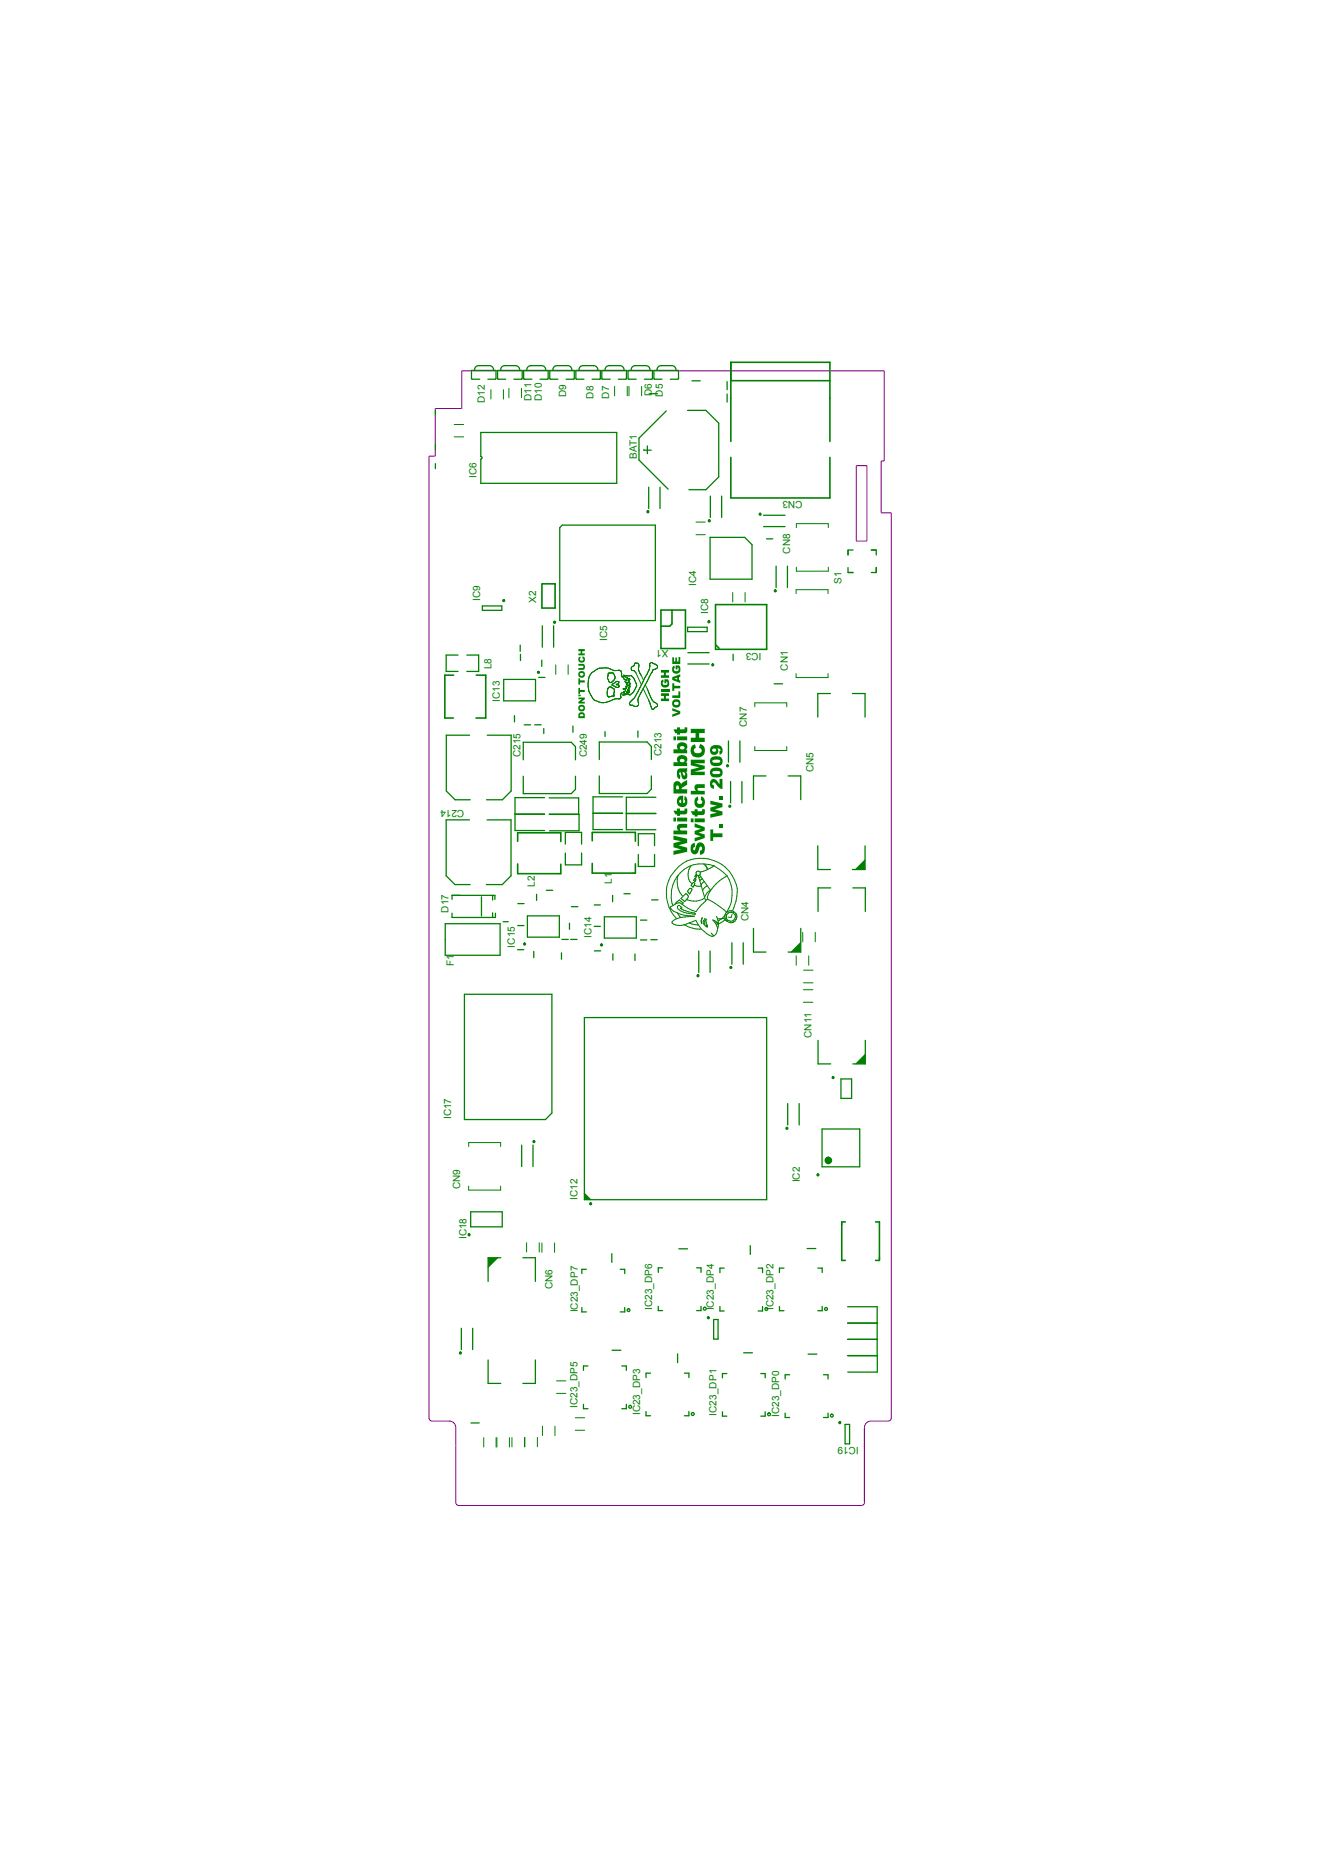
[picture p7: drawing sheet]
<svg xmlns="http://www.w3.org/2000/svg" width="210mm" height="297mm" viewBox="0 0 210 297" stroke-linecap="round" stroke-linejoin="round" font-family="sans-serif">
<path d="M136.1 74h1.7v12h-1.7zM141.7 225.4l-.1 .3-.4 .2M141.7 225.5v-144h-1.6v-8.2h.5v-14.3h-67.2v5.9h-4.2v7.6h-1v152.9l.3 .5h.2h2.7a1.02 1.02 0 0 1 1.1 1.1v11.9l.2 .4 .3 .1h63.9l.3-.1 .2-.4v-12a1.06 1.06 0 0 1 1-1h2.8" fill="none" stroke="#800080" stroke-width=".16"/>
<g fill="#008000">
<path d="M127.3 149.9v1.5h-1.5z"/>
<path d="M92.9 189.7l1 1h-1z"/>
<path d="M77.6 200h1.5l-1.5 1.5z"/>
<path d="M137.6 167.7v1.5h-1.5z"/>
<path d="M137.5 136.7v1.6h-1.5z"/>
</g>
<g fill="none" stroke="#008000" stroke-width=".2">
<path d="M76.1 58.1h1.6M80.2 58.1h1.7M84.4 58.1h1.7M88.5 58.1h1.7M92.7 58.1h1.7M96.8 58.1h1.7M101 58.1h1.6M105.1 58.1h1.7M69.2 65.2v.8M69.2 70.7v.8M69.2 73.7v.8M76.3 60.3l-1.3-.1v-1.3h3.8v1.3l-1.2 .1"/>
<path d="M76.4 72.6v-3.8h21.6v8h-21.6v-3.8M80.4 60.3l-1.3-.1v-1.3h3.9v1.3l-1.3 .1M84.6 60.3l-1.4-.1v-1.3h3.9v1.3l-1.2 .1M88.7 60.3l-1.3-.1v-1.3h3.9v1.3l-1.3 .1M92.8 60.3l-1.3-.1v-1.3h3.9v1.3l-1.3 .1M97 60.3l-1.3-.1v-1.3h3.9v1.3l-1.3 .1M101.1 60.3l-1.3-.1v-1.3h3.9v1.3l-1.3 .1M102.3 71.5l1.2 .1M102.9 70.9v1.2M103.1 77.5v3.3M103.2 62.6h1.3M104.9 77.5v3.3"/>
<path d="M105.2 60.3l-1.3-.1v-1.3h4v1.3l-1.3 .1M105.9 65.3l-4.3 4.4v3.4l4.6 4.7M109.3 65.2h2.9l2.1 2.1v8.5l-2.1 2.1h-2.7M110 60.5h1.3M112.9 78.9v3.4M114.7 78.9v3.4M115.6 60.7v1.3M115.6 62.6v1.3M76.7 96.3h3.1v.7h-3.1zM86.2 99.5v3.4M88 99.5v3.4M89 83.9l.4-.4h14.8v15.2h-15.2z"/>
<path d="M109.3 99.7h3.1v.7h-3.1zM112.9 85.4h5.5l1.1 1.2v5.5h-6.6zM121.4 83.7h3.4M121.4 81.9h3.4M121.9 85.7h1M123.4 90v3.4M125.2 90v3.4M134.8 90.2v.8h.8M135.6 87.5h-.8v.7M138.5 87.5h.8v.7M139.3 90.2v.8h-.8M72.8 104.2h-1.9v2.6h1.9"/>
<path d="M74.2 104.2h1.9v2.6h-1.9M74.7 116.9h-3.7v8.9l1.3 1.4h2.5M77.4 116.9h3.9v8.9l-1.4 1.4h-2.6M80.1 108h5v3.4h-5zM81.8 113.8v1M82.7 102.6v1M82.7 104v1M83.3 115.2h1M85 115.2h1M85.6 107.7h1M86.1 105v.9M86.4 115.8v.8"/>
<path d="M91.1 115.4v1M96.2 116.3v.8M101.4 116.2v1M109.3 105.6h3.4M109.3 103.8h3.4M115.8 117.8v3.4M116.5 104v1M117.6 117.8v3.4M123.1 108.7h1.3M132 110.3h-2v3.7M135.5 110.3h2v3.7M74.6 130.4h-3.7v8.8l1.4 1.4h2.4"/>
<path d="M77.4 130.4h3.8v8.8l-1.4 1.4h-2.5M83.2 120.8v-2.8h7.6l.7 .7v2.1M83.2 123.4v2.8h7.6l.7-.7v-2.1M86.6 129.5h-4.7v2.5h4.7M86.6 126.8h-4.7v2.6h4.7M87.3 126.9h4.7v2.5h-4.7M87.4 129.5h4.7v2.6h-4.7M89.9 134.2v-1.9h2.6v1.9M89.9 135.6v1.9h2.6v-1.9M94.3 129.3h4.7M95.3 120.8v-2.8h7.6l.6 .7v2.1M95.3 123.4v2.8h7.6l.6-.7v-2.1"/>
<path d="M99 126.7h-4.7v5.2h4.7M99.6 129.3h4.7M99.6 129.4h4.7M101.5 135.9v1.9h2.6v-1.9M101.5 134.5v-1.9h2.6v1.9M104.3 126.8h-4.7v5.1h4.7M116.1 124.3v3.4M117.9 124.3v3.4M121.8 123.4h-2v3.7M125.3 123.4h2v3.7M130 134.5v3.8h2M137.5 134.5v3.8h-2"/>
<path d="M137.5 136.7l-1.5 1.6M70.8 146.9h8.7v5h-8.7zM71.9 143v-.6h6.8v.6M71.9 145.2v.7h6.9v-.7M73.8 158.1h13.9v18.9l-1 1h-12.9zM76.5 142.6v3M78.3 142.4v.7M78.3 145.1v.8M80 146.5h.8M82.3 151h1M82.3 147.2h1M82.3 143.7h1"/>
<path d="M83.8 145.6h5.1v3.4h-5.1zM84.9 151.3v1M85.3 142.2v1M86.8 141.6h1.1M89.3 151.5v1M89.3 149.4h1M90.5 146.8v1M90.7 149.4h1M90.8 144.2h1.1M94.5 147.3h.9M94.5 143.9h.9M94.5 151.2h1"/>
<path d="M96.1 145.8h5.1v3.4h-5.1zM97.4 142.4v1M97.4 151.6v1.1M99.2 142.1h1M100.9 151.7v1M101.8 149.4h1M101.8 146.3h1M103.5 149.4h1M103.6 143.1h1M111.1 151.2v3.4M112.9 151.2v3.4M116.4 149.9v3.4"/>
<path d="M118.2 149.9v3.4M119.8 147.6v3.8h2M127.3 147.6v3.8h-2M127.3 149.9l-1.5 1.5M132.1 141.2h-2.1v3.7M135.6 141.2h2v3.7M92.9 161.8h29v28.9h-29zM125.2 175.5v3.4M127 175.5v3.4M130 165.4v3.8h2.1M130.7 179.5h6v6h-6zM133.7 171.5h1.7v3.1h-1.7z"/>
<path d="M137.6 165.4v3.8h-2M137.6 167.7l-1.5 1.5M74.8 192.7h5v2.4h-5zM79.1 200l-1.5 1.5M79.6 200h-2v3.7M82.9 182.1v3.4M83.1 200h2v3.7M84.7 182.1v3.4M92.9 189.7l1 1M97.3 199.3v1.4M107.9 198.6h1.4M119.3 198v1.4"/>
<path d="M128.3 198.5h1.4M73.3 211.2v3.4M75.1 211.2v3.4M77.6 216.2v3.8h2M85.1 216.2v3.8h-2M92.5 207.9v.7h.7M93.2 201.8h-.7v.7M93.5 217.2h-.7v.7M97.3 214.7h1.4M98.6 201.8h.7v.7M98.8 217.2h.8v.7M99.3 207.9v.7h-.7"/>
<path d="M103.4 218.3h-.7v.7M104.6 207.7v.7h.7M105.3 201.6h-.7v.7M107.7 215.3v1.4M108.8 218.3h.7v.7M110.7 201.6h.7v.7M111.4 207.7v.7h-.7M113.5 209.8h.7v3.1h-.7zM114.4 207.7v.7h.7M115.1 201.6h-.7v.7M115.5 218.4h-.6v.7M118.2 215.1h1.4"/>
<path d="M120.5 201.6h.7v.7M120.9 218.4h.7v.7M121.2 207.7v.7h-.7M123.9 207.7v.7h.7M124.6 201.6h-.7v.7M125.5 218.6h-.7v.7M128.5 215.3h1.4M130 201.6h.7v.7M130.7 207.7v.7h-.7M130.9 218.6h.7v.7M134.7 207.8h4.7l.1 10.4h-4.7M134.7 215.5h4.7"/>
<path d="M134.7 212.9h4.7M134.7 210.4h4.7M134.8 215.6h4.7M74.9 226.2h1.3M92.8 223.3v.7h.7M99.6 223.3v.7h-.8M102.7 224.4v.7h.7M109.5 224.4v.7h-.7M114.9 224.5v.7h.6M121.6 224.5v.7h-.7M124.8 224.7v.7h.7M131.6 224.7v.7h-.7"/>
<path d="M134.3 226.5h.8v3.1h-.8z"/>
</g>
<g fill="none" stroke="#008000" stroke-width=".16">
<path d="M72.2 69.5h1.5M72.2 67.5h1.5M78 61.9v1.5M80 61.9v1.5M80.9 61.8v1.4M82.9 61.8v1.4M97.7 61.4v1.5M99.7 61.4v1.5M100 61.4v1.5M102 61.4v1.5M110.6 85h1.5M110.6 83h1.5"/>
<path d="M116.5 94.2v1.5M118.4 94.2v1.5M126.6 94.4v-.6h5v.6M126.6 83.9v-.6h5.1v.6M126.6 90.2v.6h5.1v-.6M88.3 105.7v1.5M90.3 105.7v1.5M94.1 106.9a2.99 2.99 0 0 1 3.4-.3h1.2l.1 .9 .3 .2 .1 .3 .4 .1v.1l-.2 .1v.2h.4l-.1 .2h-.1l.1 .2v.2h-.2l.1 .4h-.5v.1l.4 .1-.1 .1-.2 .1 .1 .1a.57 .57 0 0 0-.6 .3 .57 .57 0 0 0 0 .6l-.1 .2a2.52 2.52 0 0 0-1.8 .4 2.37 2.37 0 0 1-3.2-1.6 3.3 3.3 0 0 1 .5-3zM96.7 107.1a.69 .69 0 0 1 .8 0 .69 .69 0 0 1 .3 .7l-.5 .6-.3 .1a1.02 1.02 0 0 1-.3-1.3zM96.8 109.3a.77 .77 0 0 1 .9 .3l-.1 1.1-.8 .1a1.3 1.3 0 0 1 0-1.5zM97.3 108.8a1.07 1.07 0 0 1 1.1-.4l-.1 .3-.3 .2a.27 .27 0 0 1 .4 0 .27 .27 0 0 1-.1 .4l-1-.4zM99.1 107.4h1.1a2.04 2.04 0 0 1 1 1.7 1.84 1.84 0 0 1-1.1 1.4l-.5-.1-.6 .1 .2-.1 .9-.3h-.5l.1-.1h.3v-.2h-.2v-.1l.2-.2-.1-.2 .2-.1v-.2h-.2l.3-.3a.31 .31 0 0 1-.2-.5h-.1l.2-.2-.1-.1h-.3l.1-.2z"/>
<path d="M100 109.5h.1M102.3 108.1l-.6-1.2a1.1 1.1 0 0 1-.1-1l-.2-.4h-.5a.41 .41 0 0 1-.4 .5l-.1 .1v.5h.4l.3 .4 .9 1.9M102.6 108.9l.6 1.4a2.16 2.16 0 0 0 1.2 1.6l.1 .2a.5 .5 0 0 1-.4 .5l-.4 .2-1.4-3.3M103.3 105.5l.4-.2 .3 .3a.46 .46 0 0 1 .5 .5 .46 .46 0 0 1-.6 .3l-2.2 4.2a1.88 1.88 0 0 0-.2 1.5 .59 .59 0 0 1-.9 0h-.4l-.1-.3 .5-.6a15.9 15.9 0 0 0 1.9-3.5 2.9 2.9 0 0 0 .8-2.2zM120 112.4v-.7h5.1v.7M120 118.7v.6h5.1v-.6M126.6 107.1v.6h5v-.6M107.8 139.2a3.5 3.5 0 0 0 .7 3.3M109.9 137.7a2.1 2.1 0 0 0 .1 2.8M110.4 139.7l.2 .1-.1 .4-.2-.2zM110.7 139l-.2 .4h.2l.1-.3M111 139.2l1.2 4"/>
<path d="M111.2 139.1l1.8 2.5M111.4 139.4l-.3 .2M111.7 139.7l-.4 .4M111.9 137.4l.4 .4 .2 .5-.4-.9M113.5 137.7a5.4 5.4 0 0 1 2.4 2.2 5.4 5.4 0 0 1-.4 5.1M113.5 137.7a5 5 0 0 0-5.3 1 5 5 0 0 0-1.2 5.3M113.5 137.7l-1.3 .7-.9 .2M115.5 139.2a6.9 6.9 0 0 0-3 3.4v.3M106 140.8a5.9 5.9 0 0 0 1.6 5.3M106.1 140.7a5.7 5.7 0 0 1 5-4.2 5.7 5.7 0 0 1 5.7 3.4 5.4 5.4 0 0 1-.3 4.8M107.3 143.8l.7-.7 .6 .4-.1 .3M107.7 145.2l.5 .7"/>
<path d="M107.8 144.5l-.1-.4 .3-.1 .4 .3v.1h-.2l.4 .3 1.8 .5 .1 .1a4.4 4.4 0 0 1-2.7-.8M108.4 142.7l.6-.6 .4 .3a.81 .81 0 0 1-.5 .9l-.1 .1-.6-.5zM108.8 147l.1 .1M109 147.1l1.5 .6h.9M109.1 143l.6 .2M109.6 146.7l1.4 .4M109.6 141.3l.1-.1 .3 .2-.4 .7-.3-.4zM110.1 140.4l.3-.1a.41 .41 0 0 1-.2 .7l-.3-.2zM110.4 140.8l.7 .1 .4-.1M110.7 146.4a4.6 4.6 0 0 0 2.6 2.5 1.45 1.45 0 0 0 .2-2.4l-.2-.2 .3 .1 .6 .4M111.5 146.4v.5v-.4M111.6 145.9l-.1 .5"/>
<path d="M111.7 145.9l-.2 .5M111.8 146.4l.3-.1 .1 .1 .1 1a.93 .93 0 0 1-.5-1zM112 142.8a2.66 2.66 0 0 1-2.2 .4M112 140.2l-.6 .5M112 146.5l.1 .5M112.1 146l-.1 .1M112.2 146.1v.1M112.4 146.2l-.2 .1M112.4 140.8l-.4 .3-.3 .5M112.5 147.1v.3M112.5 142.9l-1.9 2a7.3 7.3 0 0 1-2.5-1.4l-.7 .2-.8 .6a1.46 1.46 0 0 0 1.1 .8 6.1 6.1 0 0 0 2.7 .6 5.7 5.7 0 0 0-3.5 .8l-.1 .2a1.6 1.6 0 0 0 1.8 .4l2.1-.8M112.5 142.9l1.1 .7 1.9 1.4"/>
<path d="M112.9 141.5a2.22 2.22 0 0 0-.9 1.2M113.1 148.3l.4 .5M113.9 146.7l-.2 .1M113.9 145.7l.3 1.1-.1 .8M114.1 146.8l-.2 .3M115.2 146l-1.1 .1M115.3 145.5l-1.1 .9M115.3 146.2l-1.1 .7M115.3 146.2l.2 .2M115.4 145.4h.1M115.4 146h-.1M115.7 146.3l-.1 .1"/>
<path d="M115.7 145l.1 .1M116.1 146.5v.2M116.2 144.9v.1M116.4 145.4l-.2 .5-.4-.1M116.6 146.4v.1M116.6 145l-.1 .1M116.8 146.2h.1M116.9 145.8a.72 .72 0 0 0-.9-.8 .72 .72 0 0 0-.5 1.1 .72 .72 0 0 0 1.1 .2l.3-.5M116.9 145.9h.2M116.9 145.3v.1M117.1 145.8a.98 .98 0 0 1-.7 .9 .98 .98 0 0 1-1.1-.4M117.1 145.8a.98 .98 0 0 0-1.2-1 .98 .98 0 0 0-.6 1.5"/>
<path d="M126.6 152v1.5M127.6 148.2v1.5M127.7 159.4h1.5M127.7 157.4h1.5M127.7 156.3h1.5M127.7 154.3h1.5M128.6 152v1.5M129.6 148.2v1.5M74.5 182.3v-.6h5.1v.6M74.5 188.6v.6h5.1v-.6M83.7 197.6v1.5M85.7 197.6v1.5"/>
<path d="M86.1 197.6v1.5M88.2 197.6v1.5M88.5 219.6h1.5M76.9 228.6v1.5M78.9 228.6v1.5M79 228.6v1.5M81 228.6v1.5M81.4 228.5v1.6M83.4 228.5v1.6M83.4 228.5v1.5M85.4 228.5v1.5M86.2 226.7v1.6"/>
<path d="M88.2 226.7v1.6M88.5 221.5h1.5M91.4 227.4h1.5M91.4 225.4h1.5"/>
<circle cx="111" cy="138.9" r=".35"/>
</g>
<g fill="none" stroke="#008000" stroke-width=".25">
<path d="M116.2 72.7v6.5h15.7v-6.5M116.2 70.2v-12.6h15.7v12.6M116.2 60.5h15.7M86.1 92.8h2.1v3.9h-2.1v-3.8M106.8 97v2.2l-.3 .4h-1.4M113.7 96.1h8.2v7.1h-8.2zM72.1 107.3h-1.4v6.9h1.4M75.7 107.3h1.5v6.9h-1.5M109 103v-6h-3.9v6.1h3.9M113.8 102.6l.5 .5M82.3 137.4v1.5h6.9v-1.5M82.3 133.8v-1.4h6.9v1.4"/>
<path d="M94.1 137.3v1.5h6.9v-1.5M94.1 133.7v-1.4h6.9v1.4M134.4 194.3h-.6v6.1h.6M139.2 194.3h.6v6.1h-.6"/>
</g>
<g fill="#008000">
<path d="M105.1 110.2h1.3v.4h-.5v.5h.5v.4h-1.3v-.4h.4v-.5h-.4z" fill-rule="evenodd"/>
<path d="M105.1 109.5h1.3v.5h-1.3z" fill-rule="evenodd"/>
<path d="M105.2 108.1l.2-.1 .1 .4-.2 .1 .1 .3 .5 .1 .1-.1 .1-.3-.1-.1h-.1v.2h-.3v-.6h.6l.2 .5-.1 .6a.69 .69 0 0 1-.8 .2 .69 .69 0 0 1-.4-.7z" fill-rule="evenodd"/>
<path d="M105.1 106.5h1.3v.4h-.5v.5h.5v.4h-1.3v-.4h.4v-.5h-.4z" fill-rule="evenodd"/>
<path d="M109.9 134.3l.5-.3 .1 .7h-.2l-.1 .4a.21 .21 0 0 0 .3 .1 .21 .21 0 0 0 .1-.3v-.2a.72 .72 0 0 1 .7-.8 .72 .72 0 0 1 .8 .8v.4a.8 .8 0 0 1-.8 .8v-.7a.35 .35 0 0 0 .3-.2 .35 .35 0 0 0-.1-.4 .51 .51 0 0 0-.4 .6 .64 .64 0 0 1-.7 .6 .64 .64 0 0 1-.6-.7z" fill-rule="evenodd"/>
<path d="M110.4 130.9l1.6 .6v.5l-.9 .4 .9 .3v.5l-1.6 .6v-.6l1-.2-1-.4v-.5l1-.3-1-.3z" fill-rule="evenodd"/>
<path d="M109.8 130.1h.5v.6h-.5zM110.4 130.1h1.6v.6h-1.6z" fill-rule="evenodd"/>
<path d="M109.8 129h.6v-.3h.5v.3h.7v-.3l.4-.1 .1 .6-.2 .4h-1v.2h-.5v-.2h-.2z" fill-rule="evenodd"/>
<path d="M110.6 126.9l.3-.2 .1 .5-.2 .2a.44 .44 0 0 0 .3 .4 .44 .44 0 0 0 .5 0l.1-.4-.3-.2 .1-.6 .3 .2 .2 .4v.6l-.2 .4a.93 .93 0 0 1-1.1 .1l-.3-.6z" fill-rule="evenodd"/>
<path d="M110.6 124.8l1.4-.1v.6h-.9a.23 .23 0 0 0-.2 .2 .23 .23 0 0 0 .2 .2h.9v.6h-2.2v-.6h.8l-.2-.3v-.3z" fill-rule="evenodd"/>
<path d="M109.8 120.8h2.2v.6h-1.6l1.6 .4v.5l-1.6 .4h1.6v.5h-2.2v-.8l1.4-.4-1.4-.3z" fill-rule="evenodd"/>
<path d="M110.1 118.5l.4-.2 .1 .6-.3 .2v.4l.2 .2 .6 .1a.43 .43 0 0 0 .5-.5 .43 .43 0 0 0-.5-.4l.2-.6a.97 .97 0 0 1 .8 .8v.4a1.15 1.15 0 0 1-1.2 .9 1.15 1.15 0 0 1-1.1-.9v-.5z" fill-rule="evenodd"/>
<path d="M109.8 115.9h2.2v.7h-.9v.7h.9v.7h-2.2v-.7h.8v-.7h-.8z" fill-rule="evenodd"/>
<path d="M112.9 131.9h.5v.6h1.5v.6h-1.5v.6h-.5z" fill-rule="evenodd"/>
<path d="M114.3 131.1h.6v.5h-.6z" fill-rule="evenodd"/>
<path d="M112.9 127.3l2 .5v.5l-1.3 .4 1.3 .3v.6l-2 .4v-.6l1.1-.2-1.1-.2v-.6l1.1-.3-1.1-.2z" fill-rule="evenodd"/>
<path d="M114.3 126.6h.6v.6h-.6z" fill-rule="evenodd"/>
<path d="M113 124.1a.81 .81 0 0 1 1.3 .5l.1 .1v-.9h.5v1.7l-.5-.2-.5-.6a.39 .39 0 0 0-.7-.2l.1 .3 .2 .1v.5a.65 .65 0 0 1-.6-.7z" fill-rule="evenodd"/>
<path d="M113.1 122.2l.4-.1a1.19 1.19 0 0 1 1.2 .2l.2 .7a.73 .73 0 0 1-.7 .6h-.6a.72 .72 0 0 1-.7-.7v-.4zM113.3 122.7l-.1 .2 .2 .2h.8l.3-.2v-.2l-.2-.1h-.8z" fill-rule="evenodd"/>
<path d="M113 120.5l.3-.2a1.22 1.22 0 0 1 1.5 .4l.1 .5a.73 .73 0 0 1-.7 .6h-.8l-.3-.2-.2-.5zM113.3 120.9l-.1 .2 .3 .2h.8l.2-.2v-.2l-.3-.1h-.6z" fill-rule="evenodd"/>
<path d="M113.1 118.6l.4-.1h.6a.82 .82 0 0 1 .8 .6l-.1 .5-.4 .4v-.5a.25 .25 0 0 0 .1-.4 .25 .25 0 0 0-.3-.1h-.2l.2 .5a.68 .68 0 0 1-.7 .5 .68 .68 0 0 1-.6-.6v-.3zM113.2 119.1v.3l.2 .1h.4l.1-.3a.41 .41 0 0 0-.7-.1z" fill-rule="evenodd"/>
<path d="M107.1 132.9l2.1 .5v.6l-1.3 .4 1.3 .4v.6l-2.1 .5v-.6l1.2-.2-1.2-.4v-.6l1.2-.4-1.2-.2z" fill-rule="evenodd"/>
<path d="M107.8 131.1l.2-.1h1.2v.6h-.9l-.2 .2v.2h.2h.9v.7h-2.1v-.7h.7l-.2-.4z" fill-rule="evenodd"/>
<path d="M107.1 130h.4v.6h-.4zM107.6 130h1.6v.6h-1.6z" fill-rule="evenodd"/>
<path d="M107.1 128.9h.5v-.3h.5v.3h.7v-.3l.4-.1 .1 .6-.3 .4h-.9v.2h-.5v-.2h-.2z" fill-rule="evenodd"/>
<path d="M107.8 126.8l.3-.3h.5v1.2l.3-.2-.1-.4v-.6l.4 .4 .1 .8a.84 .84 0 0 1-.7 .6 .84 .84 0 0 1-.8-.3l-.2-.4zM108 127.2a.31 .31 0 0 0 0 .3 .31 .31 0 0 0 .3 .2v-.6z" fill-rule="evenodd"/>
<path d="M107.2 124.4a.61 .61 0 0 1 .6-.2 .61 .61 0 0 1 .5 .5l.2-.3 .7-.4v.8l-.8 .5v.2h.8v.7h-2.1v-1.5zM107.6 124.9l-.1 .6h.4v-.5z" fill-rule="evenodd"/>
<path d="M107.8 122.3l.2-.1 1.2-.1v.6h-.2l.2 .3 .1 .5a.46 .46 0 0 1-.6 .4 .46 .46 0 0 1-.3-.5l-.2-.5-.2-.1v.4l.2 .1-.1 .6-.3-.2-.2-.4v-.7zM108.5 122.8l.1 .2a.19 .19 0 0 0 .1 .3 .19 .19 0 0 0 .2-.1v-.3z" fill-rule="evenodd"/>
<path d="M107.8 120.3l.1-.1a1.03 1.03 0 0 1 1.3 .2l.1 .5-.3 .3h.2v.6h-2.1v-.6h.7l-.2-.4zM108.1 120.7v.3a.37 .37 0 0 0 .4 .2 .37 .37 0 0 0 .3-.4l-.3-.1z" fill-rule="evenodd"/>
<path d="M107.7 118.3l.7-.3a.83 .83 0 0 1 .9 .6l-.1 .3-.2 .3h.2v.6h-2.1v-.7h.7l-.2-.3zM108.1 118.7v.1a.37 .37 0 0 0 .2 .4 .37 .37 0 0 0 .4-.1l.1-.2-.1-.2-.4-.1z" fill-rule="evenodd"/>
<path d="M107.1 117.1h.4v.6h-.4zM107.6 117.1h1.6v.6h-1.6z" fill-rule="evenodd"/>
<path d="M107.1 116h.5v-.4h.5v.4h.7v-.3l.4-.1 .1 .6-.1 .2-.2 .2h-.9v.2h-.5v-.2h-.2z" fill-rule="evenodd"/>
<path d="M106.9 112.6l1.2 .5v.4l-1.2 .5v-.4l.9-.3-.9-.3z" fill-rule="evenodd"/>
<path d="M106.8 111.8a.7 .7 0 0 1 1.4 0 .7 .7 0 0 1-1.4 0zM107.3 111.6l-.2 .3 .3 .2a.29 .29 0 0 0 .4 0 .29 .29 0 0 0 0-.4z" fill-rule="evenodd"/>
<path d="M106.9 110.6h.9v-.7h.3v1.1h-1.2z" fill-rule="evenodd"/>
<path d="M106.9 108.6h.3v.4h.9v.4h-.9v.4h-.3z" fill-rule="evenodd"/>
<path d="M106.9 107.7l1.2-.5v.4l-.2 .1v.4l.2 .1v.4l-1.2-.5zM107.2 107.9l.5 .1v-.3z" fill-rule="evenodd"/>
<path d="M107 105.9l.2-.1 .1 .4-.2 .1a.37 .37 0 0 0 .2 .4 .37 .37 0 0 0 .5-.1l.1-.1v-.3l-.2-.1v.3h-.3v-.6h.6l.1 .1 .1 .3-.1 .7a.78 .78 0 0 1-1 .1l-.3-.4 .1-.5z" fill-rule="evenodd"/>
<path d="M106.9 104.5h.2v.7h.3v-.6h.2v.6h.3v-.7h.2v1.1h-1.2z" fill-rule="evenodd"/>
<path d="M92.1 113.3l.4-.1 .4 .2 .1 .8h-1.1v-.7zM92.2 113.6v.3h.5l-.1-.4z" fill-rule="evenodd"/>
<path d="M91.9 112.6a.55 .55 0 0 1 1.1 0 .55 .55 0 0 1-1.1 0zM92.2 112.4v.3h.5v-.3z" fill-rule="evenodd"/>
<path d="M91.9 110.9h1.1v.3l-.6 .4h.6v.3h-1.1v-.3l.6-.4h-.6z" fill-rule="evenodd"/>
<path d="M91.9 110.4l.4 .1v.2h-.4z" fill-rule="evenodd"/>
<path d="M91.9 109.4h.3v.3h.8v.3h-.8v.3h-.3z" fill-rule="evenodd"/>
<path d="M91.9 107.9h.3v.3h.8v.3h-.8v.3h-.3z" fill-rule="evenodd"/>
<path d="M91.9 107.2a.55 .55 0 0 1 1.1 0 .55 .55 0 0 1-1.1 0zM92.2 107v.4h.5v-.4z" fill-rule="evenodd"/>
<path d="M91.9 105.5h.8l.3 .4-.1 .5-1 .1v-.3h.7a.18 .18 0 0 0 .2-.2 .18 .18 0 0 0-.2-.2h-.7z" fill-rule="evenodd"/>
<path d="M92 104.5l.2-.1v.6h.5l.1-.2-.2-.2 .1-.3 .2 .3 .1 .4a.55 .55 0 0 1-.6 .4 .55 .55 0 0 1-.5-.5z" fill-rule="evenodd"/>
<path d="M91.9 103.2h1.1v.3h-.4v.4h.4v.3h-1.1v-.3h.4v-.4h-.4z" fill-rule="evenodd"/>
</g>
<g fill="none" stroke="#008000" stroke-width=".25">
<path d="M80 95.4h.2v.2h-.2zM88.1 98.9h.2v.1h-.2zM112.7 82.7h.1v.2h-.1zM120.8 81.7h.1v.2h-.1zM123.2 93.9h.1v.1h-.1zM85.5 106.8h.2v.2h-.2zM113.2 105.6h.2v.2h-.2zM115.6 121.7h.1v.1h-.1zM115.9 128.1h.2v.2h-.2zM83.3 150h.2v.2h-.2zM95.5 150.2h.2v.1h-.2zM110.9 155.1h.2v.1h-.2z"/>
<path d="M116.1 153.7h.2v.2h-.2zM125 179.3h.2v.2h-.2zM74.5 196.2h.2v.2h-.2zM84.8 181.4h.2v.2h-.2zM93.8 191.3h.2v.2h-.2zM129.9 186.7h.2v.2h-.2zM73.1 215h.2v.2h-.2zM112.5 209.4h.2v.2h-.2zM133.4 226.1h.2v.2h-.2z"/>
<circle cx="103" cy="81.4" r=".13"/>
<circle cx="112.7" cy="98.9" r=".13"/>
<circle cx="132.4" cy="171.3" r=".13"/>
</g>
<g fill="none" stroke="#008000" stroke-width=".2">
<path d="M76.1 58.1a.66 .66 0 0 0-.7 .7M77.8 58.1a.66 .66 0 0 1 .7 .7M80.2 58.1a.63 .63 0 0 0-.6 .7M81.9 58.1a.67 .67 0 0 1 .7 .7M84.4 58.1a.67 .67 0 0 0-.7 .7M86.1 58.1a.66 .66 0 0 1 .7 .7M88.5 58.1a.66 .66 0 0 0-.6 .7M90.3 58.1a.66 .66 0 0 1 .6 .7M92.7 58.1a.62 .62 0 0 0-.6 .7M94.4 58.1a.66 .66 0 0 1 .6 .7M96.8 58.1a.66 .66 0 0 0-.6 .7M98.6 58.1a.66 .66 0 0 1 .6 .7"/>
<path d="M101 58.1a.66 .66 0 0 0-.7 .7M102.7 58.1a.65 .65 0 0 1 .6 .7M105.1 58.1a.63 .63 0 0 0-.6 .7M106.8 58.1a.66 .66 0 0 1 .7 .7M76.4 72.6l.2 .2-.2 .2"/>
<circle cx="99.9" cy="208.3" r=".22"/>
<circle cx="112" cy="208.1" r=".23"/>
<circle cx="121.8" cy="208.1" r=".23"/>
<circle cx="131.3" cy="208.1" r=".23"/>
<circle cx="100.2" cy="223.7" r=".23"/>
<circle cx="110.1" cy="224.8" r=".23"/>
<circle cx="122.3" cy="224.9" r=".23"/>
<circle cx="132.2" cy="225.1" r=".23"/>
</g>
<circle cx="131.7" cy="184.5" r=".3" fill="none" stroke="#008000" stroke-width=".61"/>
<g font-size="1.6" fill="#008000">
<text x="77.1" y="64.1" transform="rotate(-90 77.1 64.1)">D12</text>
<text x="84.5" y="63.7" transform="rotate(-90 84.5 63.7)">D11</text>
<text x="86.1" y="63.8" transform="rotate(-90 86.1 63.8)">D10</text>
<text x="90" y="63.2" transform="rotate(-90 90 63.2)">D9</text>
<text x="94.4" y="63.4" transform="rotate(-90 94.4 63.4)">D8</text>
<text x="96.9" y="63.4" transform="rotate(-90 96.9 63.4)">D7</text>
<text x="103.6" y="63" transform="rotate(-90 103.6 63)">D6</text>
<text x="105.4" y="63.1" transform="rotate(-90 105.4 63.1)">D5</text>
<text x="75.7" y="75.9" transform="rotate(-90 75.7 75.9)">IC6</text>
<text x="101.2" y="73" transform="rotate(-90 101.2 73)">BAT1</text>
<text x="127.6" y="79.7" transform="rotate(-180 127.6 79.7)">CN3</text>
<text x="125.6" y="88" transform="rotate(-90 125.6 88)">CN8</text>
<text x="76.3" y="95.6" transform="rotate(-90 76.3 95.6)">IC9</text>
<text x="85.3" y="95.8" transform="rotate(-90 85.3 95.8)">X2</text>
<text x="110.7" y="93.1" transform="rotate(-90 110.7 93.1)">IC4</text>
<text x="133.8" y="92.8" transform="rotate(-90 133.8 92.8)">S1</text>
<text x="96.5" y="101.9" transform="rotate(-90 96.5 101.9)">IC5</text>
<text x="112.6" y="97.6" transform="rotate(-90 112.6 97.6)">IC8</text>
<text x="78.1" y="106.4" transform="rotate(-90 78.1 106.4)">L8</text>
<text x="106.3" y="103.3" transform="rotate(-180 106.3 103.3)">X1</text>
<text x="121.1" y="103.7" transform="rotate(-180 121.1 103.7)">IC3</text>
<text x="125.3" y="106.6" transform="rotate(-90 125.3 106.6)">CN1</text>
<text x="79.5" y="111.6" transform="rotate(-90 79.5 111.6)">IC13</text>
<text x="118.7" y="115.6" transform="rotate(-90 118.7 115.6)">CN7</text>
<text x="82.7" y="120.4" transform="rotate(-90 82.7 120.4)">C215</text>
<text x="93.3" y="120.4" transform="rotate(-90 93.3 120.4)">C249</text>
<text x="105.2" y="120.2" transform="rotate(-90 105.2 120.2)">C213</text>
<text x="129.3" y="122.8" transform="rotate(-90 129.3 122.8)">CN5</text>
<text x="73.8" y="128.8" transform="rotate(-180 73.8 128.8)">C214</text>
<text x="85" y="141" transform="rotate(-90 85 141)">L2</text>
<text x="97.3" y="140.5" transform="rotate(-90 97.3 140.5)">L1</text>
<text x="71.3" y="145.1" transform="rotate(-90 71.3 145.1)">D17</text>
<text x="94" y="149.1" transform="rotate(-90 94 149.1)">IC14</text>
<text x="119" y="146.5" transform="rotate(-90 119 146.5)">CN4</text>
<text x="72.1" y="153.6" transform="rotate(-90 72.1 153.6)">F1</text>
<text x="81.8" y="150.7" transform="rotate(-90 81.8 150.7)">IC15</text>
<text x="129" y="165" transform="rotate(-90 129 165)">CN11</text>
<text x="71.7" y="178" transform="rotate(-90 71.7 178)">IC17</text>
<text x="73.2" y="189.1" transform="rotate(-90 73.2 189.1)">CN9</text>
<text x="91.8" y="190.8" transform="rotate(-90 91.8 190.8)">IC12</text>
<text x="127.2" y="188" transform="rotate(-90 127.2 188)">IC2</text>
<text x="74.2" y="197" transform="rotate(-90 74.2 197)">IC18</text>
<text x="87.8" y="205" transform="rotate(-90 87.8 205)">CN6</text>
<text x="91.9" y="208.7" transform="rotate(-90 91.9 208.7)">IC23_DP7</text>
<text x="103.7" y="208.3" transform="rotate(-90 103.7 208.3)">IC23_DP6</text>
<text x="113.5" y="208.4" transform="rotate(-90 113.5 208.4)">IC23_DP4</text>
<text x="123" y="208.3" transform="rotate(-90 123 208.3)">IC23_DP2</text>
<text x="91.8" y="223.9" transform="rotate(-90 91.8 223.9)">IC23_DP5</text>
<text x="101.8" y="225" transform="rotate(-90 101.8 225)">IC23_DP3</text>
<text x="113.9" y="225.1" transform="rotate(-90 113.9 225.1)">IC23_DP1</text>
<text x="123.9" y="225.3" transform="rotate(-90 123.9 225.3)">IC23_DP0</text>
<text x="136.5" y="230.1" transform="rotate(-180 136.5 230.1)">IC19</text>
</g>
</svg>
